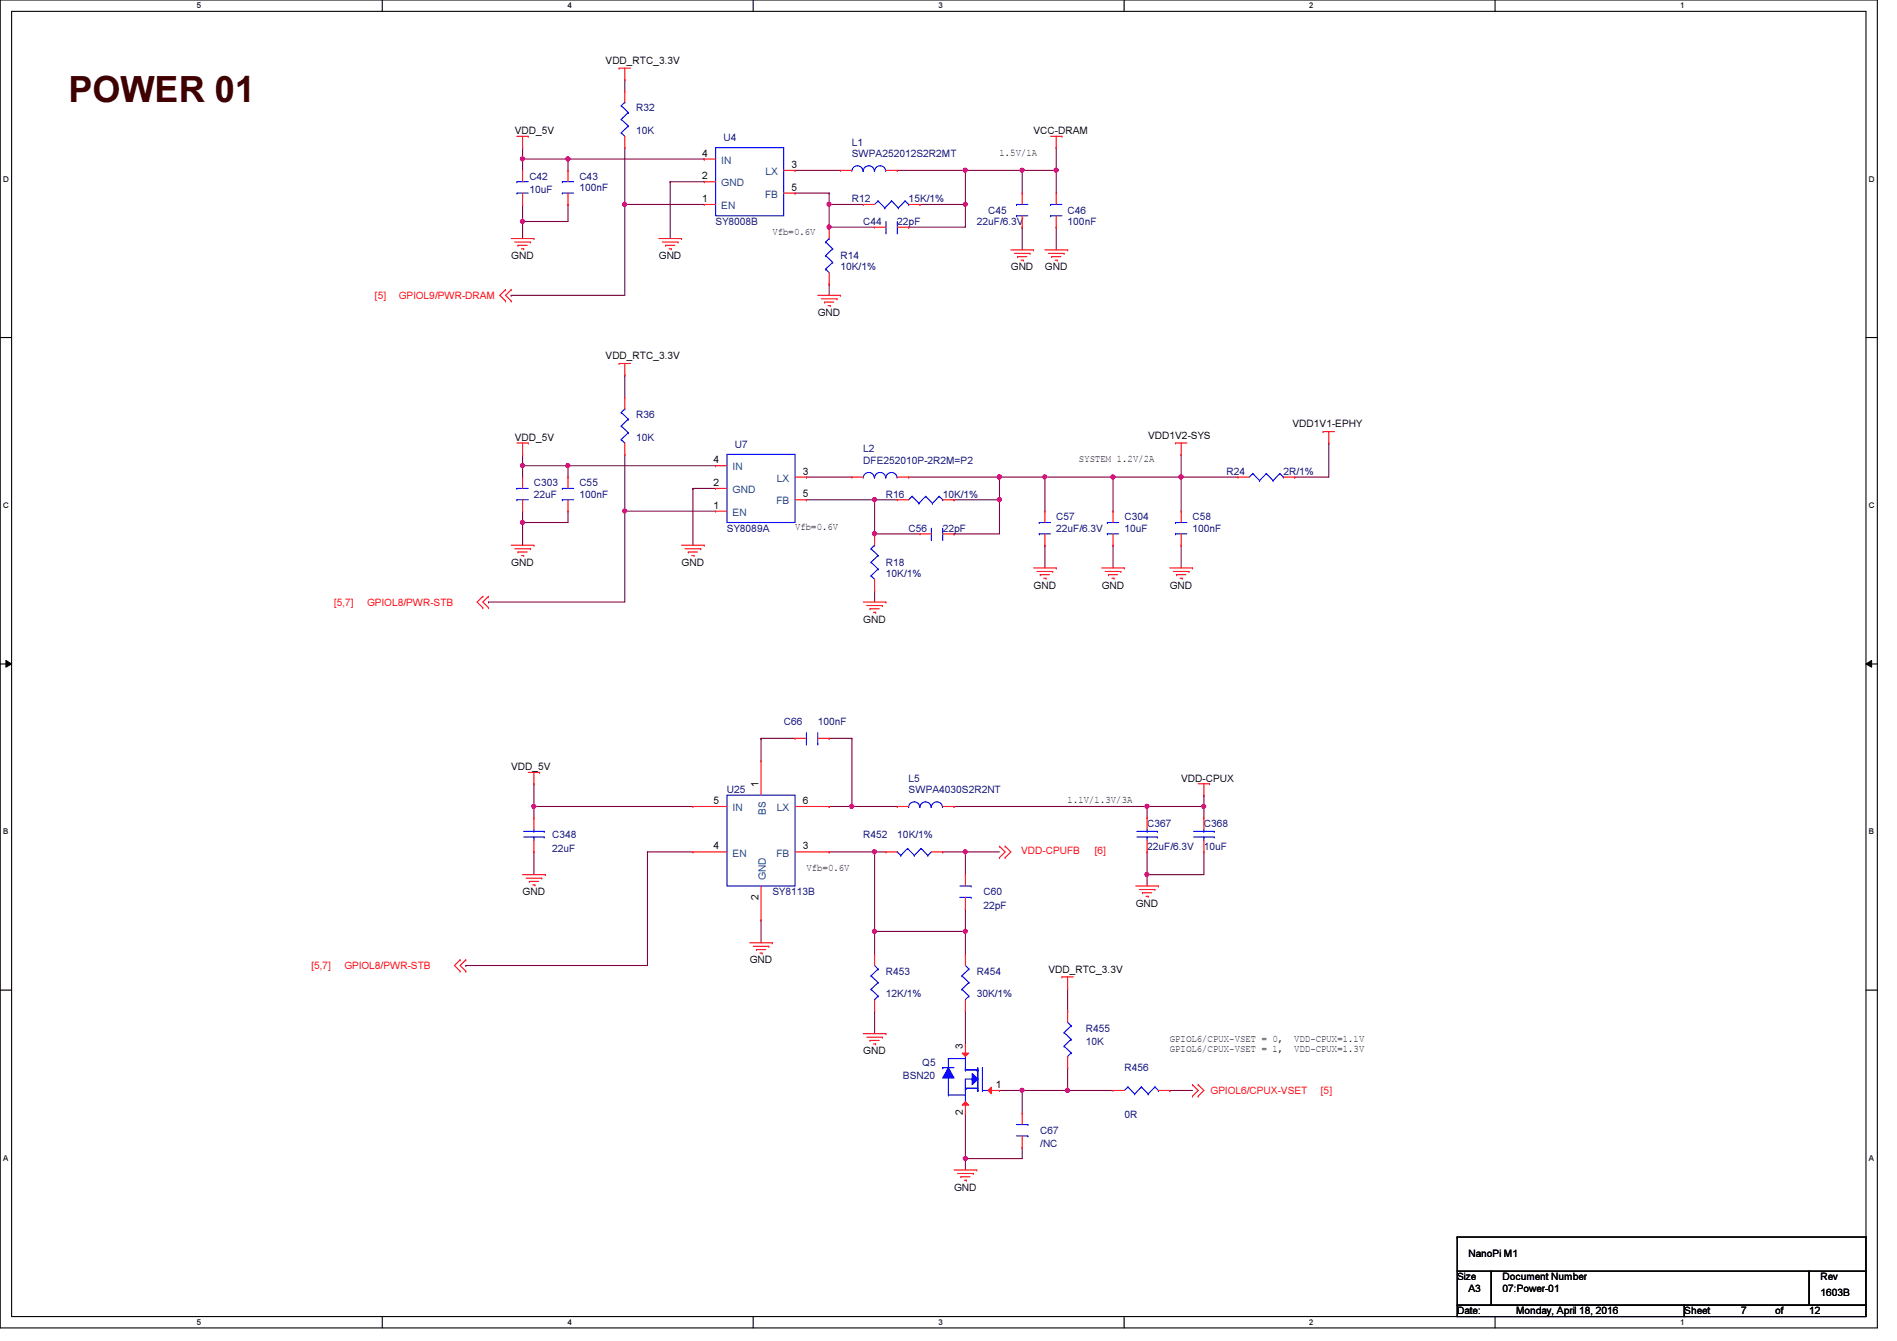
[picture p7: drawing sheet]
<svg xmlns="http://www.w3.org/2000/svg" width="297mm" height="210mm" viewBox="0 0 297 210" stroke-linecap="round" stroke-linejoin="round" font-family="sans-serif">
<path d="M0 0h294v207.9h-294zM1.8 1.8h290.4v204.3h-290.4z" fill="none" stroke="#000" stroke-width=".17"/>
<g fill="#fff">
<path d="M30.8 .2h.7v1.4h-.7z"/>
<path d="M30.8 206.2h.7v1.4h-.7z"/>
</g>
<path d="M59.9 0v1.8M59.9 206.1v1.8" fill="none" stroke="#000" stroke-width=".17"/>
<g fill="#fff">
<path d="M88.9 .2h.6v1.4h-.6z"/>
<path d="M88.9 206.2h.6v1.4h-.6z"/>
</g>
<path d="M117.9 0v1.8M117.9 206.1v1.8" fill="none" stroke="#000" stroke-width=".17"/>
<g fill="#fff">
<path d="M146.9 .2h.7v1.4h-.7z"/>
<path d="M146.9 206.2h.7v1.4h-.7z"/>
</g>
<path d="M176 0v1.8M176 206.1v1.8" fill="none" stroke="#000" stroke-width=".17"/>
<g fill="#fff">
<path d="M205 .2h.7v1.4h-.7z"/>
<path d="M205 206.2h.7v1.4h-.7z"/>
</g>
<path d="M234.1 0v1.8M234.1 206.1v1.8" fill="none" stroke="#000" stroke-width=".17"/>
<g fill="#fff">
<path d="M263.1 .2h.7v1.4h-.7z"/>
<path d="M263.1 206.2h.7v1.4h-.7z"/>
<path d="M.5 27.3h.9v1.4h-.9z"/>
<path d="M292.6 27.3h.9v1.4h-.9z"/>
<path d="M.5 78.4h.9v1.4h-.9z"/>
<path d="M292.6 78.4h.9v1.4h-.9z"/>
</g>
<path d="M0 52.8h1.8M292.2 52.8h1.8" fill="none" stroke="#000" stroke-width=".17"/>
<g fill="#fff">
<path d="M.5 129.5h.8v1.4h-.8z"/>
<path d="M292.6 129.5h.9v1.4h-.9z"/>
</g>
<path d="M0 103.9h1.8M292.2 103.9h1.8" fill="none" stroke="#000" stroke-width=".17"/>
<path d="M.9 103.4l.9 .5-.9 .5zM292.2 103.9l.9-.5v1z" fill="#000"/>
<path d="M.9 103.4l.9 .5-.9 .5zM292.2 103.9l.9-.5v1z" fill="none" stroke="#000" stroke-width=".16"/>
<g fill="#fff">
<path d="M.5 180.5h.8v1.4h-.8z"/>
<path d="M292.6 180.5h.9v1.4h-.9z"/>
</g>
<path d="M0 155h1.8M292.2 155h1.8" fill="none" stroke="#000" stroke-width=".17"/>
<path d="M81.8 34.7h.1M81.8 24.9h.1M81.8 32h.1M81.8 24.9v1.8M81.8 32v5.3M88.9 32h.1M88.9 32v2.7h-7.1" fill="none" stroke="#800040" stroke-width=".17"/>
<circle cx="81.8" cy="34.6" r=".32" fill="#f0f"/>
<circle cx="81.8" cy="34.6" r=".32" fill="none" stroke="#f0f" stroke-width=".17"/>
<path d="M81.8 24.9h7.1M88.9 24.9h.1" fill="none" stroke="#800040" stroke-width=".17"/>
<circle cx="81.8" cy="24.9" r=".32" fill="#f0f"/>
<circle cx="81.8" cy="24.9" r=".32" fill="none" stroke="#f0f" stroke-width=".17"/>
<circle cx="88.9" cy="24.9" r=".32" fill="#f0f"/>
<circle cx="88.9" cy="24.9" r=".32" fill="none" stroke="#f0f" stroke-width=".17"/>
<path d="M97.8 32h.1M97.8 32h12.5M124.5 26.7h.1M124.5 26.7h7.1M165.4 26.7h.1M165.4 26.7v3.5" fill="none" stroke="#800040" stroke-width=".17"/>
<circle cx="165.4" cy="26.6" r=".32" fill="#f0f"/>
<circle cx="165.4" cy="26.6" r=".32" fill="none" stroke="#f0f" stroke-width=".17"/>
<path d="M160.1 26.7h.1M160.1 26.7v3.5" fill="none" stroke="#800040" stroke-width=".17"/>
<circle cx="160" cy="26.6" r=".32" fill="#f0f"/>
<circle cx="160" cy="26.6" r=".32" fill="none" stroke="#f0f" stroke-width=".17"/>
<path d="M129.8 32h.1M129.8 32h5.4M140.5 26.7h.1M140.5 26.7h10.7M160.1 35.6h.1M160.1 35.6v3.5M165.4 35.6h.1M165.4 35.6v3.5" fill="none" stroke="#800040" stroke-width=".17"/>
<circle cx="129.8" cy="32" r=".32" fill="#f0f"/>
<circle cx="129.8" cy="32" r=".32" fill="none" stroke="#f0f" stroke-width=".17"/>
<path d="M129.8 32h.1M129.8 35.6h.1M129.8 32v3.6M129.8 35.6h7.1M129.8 44.4h.1M129.8 44.4v1.8" fill="none" stroke="#800040" stroke-width=".17"/>
<circle cx="129.8" cy="35.5" r=".32" fill="#f0f"/>
<circle cx="129.8" cy="35.5" r=".32" fill="none" stroke="#f0f" stroke-width=".17"/>
<path d="M142.3 35.6h.1M151.2 32h.1M151.2 32v3.6h-8.9" fill="none" stroke="#800040" stroke-width=".17"/>
<circle cx="151.1" cy="32" r=".32" fill="#f0f"/>
<circle cx="151.1" cy="32" r=".32" fill="none" stroke="#f0f" stroke-width=".17"/>
<path d="M88.9 24.9h.1M88.9 24.9v1.8M81.8 81.8h.1M81.8 81.8v3.5" fill="none" stroke="#800040" stroke-width=".17"/>
<circle cx="81.8" cy="81.8" r=".32" fill="#f0f"/>
<circle cx="81.8" cy="81.8" r=".32" fill="none" stroke="#f0f" stroke-width=".17"/>
<g fill="none" stroke="#800040" stroke-width=".17">
<path d="M81.8 71.1h.1M81.8 72.9h.1M81.8 71.1v1.8M81.8 72.9h7.1M126.3 74.7h.1M126.3 74.7h7.1M156.5 74.7h.1M156.5 74.7h7.1M163.6 74.7h.1M163.6 74.7v5.3M76.5 94.2h.1M76.5 94.2h21.3"/>
<path d="M81.8 81.8h.1M88.9 80h.1M88.9 80v1.8h-7.1M163.6 85.3h.1M163.6 85.3v3.6"/>
</g>
<circle cx="156.5" cy="74.6" r=".32" fill="#f0f"/>
<circle cx="156.5" cy="74.6" r=".32" fill="none" stroke="#f0f" stroke-width=".17"/>
<path d="M163.6 74.7h.1M163.6 74.7h10.7" fill="none" stroke="#800040" stroke-width=".17"/>
<circle cx="174.3" cy="74.6" r=".32" fill="#f0f"/>
<circle cx="174.3" cy="74.6" r=".32" fill="none" stroke="#f0f" stroke-width=".17"/>
<circle cx="163.6" cy="74.6" r=".32" fill="#f0f"/>
<circle cx="163.6" cy="74.6" r=".32" fill="none" stroke="#f0f" stroke-width=".17"/>
<path d="M126.3 78.2h.1M126.3 78.2h14.2M136.9 78.2h.1M136.9 78.2v5.4" fill="none" stroke="#800040" stroke-width=".17"/>
<circle cx="136.9" cy="78.2" r=".32" fill="#f0f"/>
<circle cx="136.9" cy="78.2" r=".32" fill="none" stroke="#f0f" stroke-width=".17"/>
<path d="M149.4 78.2h.1M149.4 78.2h7.1" fill="none" stroke="#800040" stroke-width=".17"/>
<circle cx="156.5" cy="78.2" r=".32" fill="#f0f"/>
<circle cx="156.5" cy="78.2" r=".32" fill="none" stroke="#f0f" stroke-width=".17"/>
<path d="M136.9 83.6h.1M136.9 83.6h7.2" fill="none" stroke="#800040" stroke-width=".17"/>
<circle cx="136.9" cy="83.5" r=".32" fill="#f0f"/>
<circle cx="136.9" cy="83.5" r=".32" fill="none" stroke="#f0f" stroke-width=".17"/>
<path d="M88.9 72.9h.1M88.9 72.9h23.2M88.9 72.9v1.8M156.5 78.2h.1M156.5 78.2v5.4h-7.1M149.4 83.6h.1" fill="none" stroke="#800040" stroke-width=".17"/>
<circle cx="88.9" cy="72.9" r=".32" fill="#f0f"/>
<circle cx="88.9" cy="72.9" r=".32" fill="none" stroke="#f0f" stroke-width=".17"/>
<path d="M81.8 72.9h.1M81.8 72.9v1.8M185 74.7h.1M185 74.7h8.8M202.7 74.7h.1M202.7 74.7h5.4" fill="none" stroke="#800040" stroke-width=".17"/>
<circle cx="81.8" cy="72.9" r=".32" fill="#f0f"/>
<circle cx="81.8" cy="72.9" r=".32" fill="none" stroke="#f0f" stroke-width=".17"/>
<g fill="none" stroke="#800040" stroke-width=".17">
<path d="M81.8 23.1h.1M81.8 23.1v1.8M124.5 30.2h.1M124.5 30.2h5.3M144.1 32h.1M151.2 26.7h.1M151.2 26.7v5.3h-7.1M160.1 26.7h.1M165.4 23.1h.1M165.4 23.1v3.6h-14.2M174.3 74.7h.1M174.3 74.7v5.3"/>
<path d="M185 74.7h.1M185 74.7v5.3M174.3 85.3h.1M174.3 85.3v3.6M185 85.3h.1M185 85.3v3.6"/>
</g>
<circle cx="151.1" cy="26.6" r=".32" fill="#f0f"/>
<circle cx="151.1" cy="26.6" r=".32" fill="none" stroke="#f0f" stroke-width=".17"/>
<path d="M97.8 12.4h.1M97.8 12.4v1.8M97.8 32h.1M97.8 23.1h.1M97.8 23.1v23.1M104.9 28.4h.1M104.9 28.4h5.4M104.9 28.4v8.9M129.8 30.2h.1M129.8 30.2v1.8" fill="none" stroke="#800040" stroke-width=".17"/>
<circle cx="97.8" cy="32" r=".32" fill="#f0f"/>
<circle cx="97.8" cy="32" r=".32" fill="none" stroke="#f0f" stroke-width=".17"/>
<path d="M80 46.2h.1M80 46.2h17.8M156.5 74.7h.1M156.5 74.7v3.5" fill="none" stroke="#800040" stroke-width=".17"/>
<circle cx="156.5" cy="74.6" r=".32" fill="#f0f"/>
<circle cx="156.5" cy="74.6" r=".32" fill="none" stroke="#f0f" stroke-width=".17"/>
<path d="M97.8 58.7h.1M97.8 58.7v3.5M97.8 80h.1M97.8 80v14.2" fill="none" stroke="#800040" stroke-width=".17"/>
<circle cx="97.8" cy="80" r=".32" fill="#f0f"/>
<circle cx="97.8" cy="80" r=".32" fill="none" stroke="#f0f" stroke-width=".17"/>
<path d="M97.8 71.1h.1M97.8 71.1v8.9M174.3 74.7h.1M174.3 74.7h10.7M97.8 80h.1M97.8 80h14.3" fill="none" stroke="#800040" stroke-width=".17"/>
<circle cx="184.9" cy="74.6" r=".32" fill="#f0f"/>
<circle cx="184.9" cy="74.6" r=".32" fill="none" stroke="#f0f" stroke-width=".17"/>
<path d="M185 71.1h.1M185 71.1v3.6M136.9 92.5h.1M136.9 92.5v1.7" fill="none" stroke="#800040" stroke-width=".17"/>
<circle cx="184.9" cy="74.6" r=".32" fill="#f0f"/>
<circle cx="184.9" cy="74.6" r=".32" fill="none" stroke="#f0f" stroke-width=".17"/>
<path d="M208.1 69.3h.1M208.1 69.3v5.4M188.5 126.2h.1M188.5 126.2v1.8" fill="none" stroke="#800040" stroke-width=".17"/>
<circle cx="188.5" cy="126.2" r=".32" fill="#f0f"/>
<circle cx="188.5" cy="126.2" r=".32" fill="none" stroke="#f0f" stroke-width=".17"/>
<path d="M179.6 126.2h.1M179.6 136.9h.1M179.6 126.2h8.9M179.6 136.9h8.9" fill="none" stroke="#800040" stroke-width=".17"/>
<circle cx="179.6" cy="136.9" r=".32" fill="#f0f"/>
<circle cx="179.6" cy="136.9" r=".32" fill="none" stroke="#f0f" stroke-width=".17"/>
<g fill="none" stroke="#800040" stroke-width=".17">
<path d="M83.6 126.2h.1M83.6 122.7h.1M83.6 122.7v5.3M149.4 126.2h.1M149.4 126.2h30.2M179.6 133.3h.1M179.6 136.9h.1M179.6 126.2h.1M179.6 126.2v1.8M179.6 133.3v5.4M188.5 133.3h.1M188.5 133.3v3.6"/>
<path d="M136.9 158.2h.1M136.9 158.2v3.6"/>
</g>
<circle cx="179.6" cy="126.2" r=".32" fill="#f0f"/>
<circle cx="179.6" cy="126.2" r=".32" fill="none" stroke="#f0f" stroke-width=".17"/>
<path d="M83.6 133.3h.1M83.6 133.3v3.6M133.4 126.2h.1M133.4 126.2h7.1M136.9 145.8h.1M136.9 145.8v3.6" fill="none" stroke="#800040" stroke-width=".17"/>
<circle cx="136.9" cy="145.8" r=".32" fill="#f0f"/>
<circle cx="136.9" cy="145.8" r=".32" fill="none" stroke="#f0f" stroke-width=".17"/>
<path d="M129.8 133.3h.1M129.8 133.3h8.9M136.9 133.3h.1" fill="none" stroke="#800040" stroke-width=".17"/>
<circle cx="136.9" cy="133.3" r=".32" fill="#f0f"/>
<circle cx="136.9" cy="133.3" r=".32" fill="none" stroke="#f0f" stroke-width=".17"/>
<path d="M83.6 126.2h.1M83.6 126.2h24.9M119.2 144h.1M119.2 144v3.6" fill="none" stroke="#800040" stroke-width=".17"/>
<circle cx="83.6" cy="126.2" r=".32" fill="#f0f"/>
<circle cx="83.6" cy="126.2" r=".32" fill="none" stroke="#f0f" stroke-width=".17"/>
<path d="M88.9 24.9h21.4M110.3 24.9h.1M101.4 133.3h.1M101.4 133.3h7.1M101.4 133.3v17.8h-28.5M151.2 133.3h.1M151.2 133.3h5.3M188.5 124.5h.1M188.5 124.5v1.7M72.9 151.1h.1" fill="none" stroke="#800040" stroke-width=".17"/>
<circle cx="151.1" cy="133.3" r=".32" fill="#f0f"/>
<circle cx="151.1" cy="133.3" r=".32" fill="none" stroke="#f0f" stroke-width=".17"/>
<path d="M136.9 145.8h.1M136.9 145.8h14.3" fill="none" stroke="#800040" stroke-width=".17"/>
<circle cx="151.1" cy="145.8" r=".32" fill="#f0f"/>
<circle cx="151.1" cy="145.8" r=".32" fill="none" stroke="#f0f" stroke-width=".17"/>
<g fill="none" stroke="#800040" stroke-width=".17">
<path d="M108.5 76.5h.1M108.5 76.5h3.6M108.5 76.5v8.8M142.3 74.7h.1M142.3 74.7h14.2M81.8 80h.1M81.8 80v1.8M119.2 115.6h.1M119.2 115.6h5.3M119.2 115.6v3.5M129.8 115.6h.1M129.8 115.6h3.6"/>
<path d="M133.4 115.6h.1M133.4 115.6v10.6M136.9 133.3h.1M136.9 133.3v12.5"/>
</g>
<circle cx="133.4" cy="126.2" r=".32" fill="#f0f"/>
<circle cx="133.4" cy="126.2" r=".32" fill="none" stroke="#f0f" stroke-width=".17"/>
<g fill="none" stroke="#800040" stroke-width=".17">
<path d="M129.8 126.2h.1M129.8 126.2h3.6M147.6 133.3h.1M147.6 133.3h3.6M151.2 133.3h.1M151.2 133.3v3.6M151.2 142.2h.1M151.2 145.8h.1M151.2 158.2h.1M151.2 142.2v7.2M151.2 158.2v5.4M151.2 174.2v7.2"/>
<path d="M151.2 181.4h.1"/>
</g>
<circle cx="151.1" cy="181.3" r=".32" fill="#f0f"/>
<circle cx="151.1" cy="181.3" r=".32" fill="none" stroke="#f0f" stroke-width=".17"/>
<path d="M167.2 158.2h.1M167.2 154.7v3.5M156.5 170.7h3.6M160.1 170.7h.1" fill="none" stroke="#800040" stroke-width=".17"/>
<circle cx="160" cy="170.7" r=".32" fill="#f0f"/>
<circle cx="160" cy="170.7" r=".32" fill="none" stroke="#f0f" stroke-width=".17"/>
<path d="M167.2 167.1h.1M167.2 167.1v3.6" fill="none" stroke="#800040" stroke-width=".17"/>
<circle cx="167.1" cy="170.7" r=".32" fill="#f0f"/>
<circle cx="167.1" cy="170.7" r=".32" fill="none" stroke="#f0f" stroke-width=".17"/>
<path d="M160.1 170.7h.1M160.1 179.6h.1M160.1 170.7h14.2M160.1 170.7v3.5M160.1 179.6v1.8h-8.9M167.2 170.7h.1M183.2 170.7h.1M183.2 170.7h3.5M151.2 181.4h.1M151.2 181.4v1.7" fill="none" stroke="#800040" stroke-width=".17"/>
<g fill="none" stroke="#f00" stroke-width=".17">
<path d="M96.9 10.7h.1M96.9 10.7h1.8M97.8 12.4h.1M97.8 14.2h.1M97.8 10.7v1.7M97.8 14.2v1.8M80 37.3h3.6M80.6 37.9h2.5M80.9 21.3h1.8M81.1 38.4h.1M81.1 38.4h1.4M81.7 38.9h.3"/>
<path d="M81.8 23.1h.1M81.8 26.7h.1M81.8 32h.1M81.8 21.3v1.8M81.8 26.7v1.7M81.8 30.2v1.8M82 38.9h.1M82.7 21.3h.1M83.1 37.9h.1M83.6 37.3h.1M88.9 26.7h.1M88.9 32h.1"/>
<path d="M88.9 26.7v1.7M88.9 30.2v1.8M97.8 23.1h.1M97.8 21.3v1.8M103.2 37.3h3.5M103.7 37.9h2.5M104.2 38.4h.1M104.2 38.4h1.5M104.8 38.9h.3M105.1 38.9h.1M106.2 37.9h.1M106.7 37.3h.1"/>
<path d="M110.3 32h.1M110.3 28.4h.1M110.3 24.9h.1M110.3 32h1.8M110.3 28.4h1.8M110.3 24.9h1.8M122.7 26.7h1.8M122.7 30.2h1.8M124.5 26.7h.1M124.5 30.2h.1M129.8 35.6h.1M129.8 35.6v1.7"/>
<path d="M135.2 32h.1M135.2 32h1.7M142.3 32h1.8M144.1 32h.1M158.3 39.1h3.5M158.8 39.7h2.5M160.1 30.2h.1M160.1 35.6h.1M160.1 30.2v1.8M160.1 33.8v1.8M161.3 39.7h.1M161.8 39.1h.1"/>
<path d="M163.6 39.1h3.6M164.2 39.7h2.4M164.5 21.3h1.8M165.4 23.1h.1M165.4 21.3v1.8M166.3 21.3h.1M166.6 39.7h.1M167.2 39.1h.1M79.2 47.1h.1M79.2 45.3h.1M79.2 45.3l-.9 .9 .9 .9M80 47.1h.1"/>
<path d="M80 45.3h.1M80 45.3l-.8 .9 .8 .9M96.9 56.9h.1M96.9 56.9h1.8M97.8 58.7h.1M97.8 56.9v1.8M128.1 46.2h3.5M128.6 46.8h2.5M129.1 47.3h.1M129.1 47.3h1.5M129.7 47.8h.3M129.8 44.4h.1"/>
<path d="M129.8 42.7v1.7M130 47.8h.1M131.1 46.8h.1M131.6 46.2h.1M159.3 40.2h.1M159.3 40.2h1.5M159.9 40.7h.3M160.2 40.7h.1M164.7 40.2h.1M164.7 40.2h1.4M165.2 40.7h.4M165.6 40.7h.1"/>
<path d="M80.9 69.3h1.8M81.8 71.1h.1M81.8 74.7h.1M81.8 69.3v1.8M81.8 74.7v1.8M81.8 78.2v1.8M82.7 69.3h.1M88.9 74.7h.1M88.9 74.7v1.8M88.9 78.2v1.8M97.8 71.1h.1M97.8 62.2h.1"/>
<path d="M97.8 62.2v1.8M97.8 69.3v1.8M140.5 78.2h.1M140.5 78.2h1.8M147.6 78.2h1.8M149.4 78.2h.1M184.1 69.3h.1M184.1 69.3h1.7M185 71.1h.1M185 69.3v1.8M207.2 67.6h.1M207.2 67.6h1.8"/>
<path d="M208.1 69.3h.1M208.1 67.6v1.7M75.6 95.1h.1M75.6 93.3h.1M75.6 93.3l-.9 .9 .9 .9M76.5 95.1h.1M76.5 93.3h.1M76.5 93.3l-.9 .9 .9 .9M80 85.3h3.6M80.6 85.9h2.5M81.1 86.4h.1M81.1 86.4h1.4"/>
<path d="M81.7 87h.3M81.8 80h.1M82 87h.1M83.1 85.9h.1M83.6 85.3h.1M88.9 80h.1M106.7 85.3h3.6M107.3 85.9h2.4M107.8 86.4h.1M107.8 86.4h1.4M108.3 87h.4M108.7 87h.1"/>
<path d="M109.7 85.9h.1M110.3 85.3h.1M135.2 94.2h3.5M135.7 94.8h2.5M136.2 95.3h.1M136.2 95.3h1.5M136.8 95.8h.3M136.9 92.5h.1M136.9 83.6h.1M136.9 83.6v1.7M136.9 90.7v1.8M137.1 95.8h.1"/>
<path d="M138.2 94.8h.1M138.7 94.2h.1M144.1 83.6h.1M144.1 83.6h1.7M147.6 83.6h1.8M149.4 83.6h.1M161.8 88.9h3.6M162.4 89.5h2.4M162.9 90h.1M162.9 90h1.4M163.4 90.5h.4M163.8 90.5h.1"/>
<path d="M164.8 89.5h.1M165.4 88.9h.1M172.5 88.9h3.6M173.1 89.5h2.4M173.6 90h.1M173.6 90h1.4M174.1 90.5h.4M174.5 90.5h.1M175.5 89.5h.1M176.1 88.9h.1M183.2 88.9h3.5M183.7 89.5h2.5"/>
<path d="M184.2 90h.1M184.2 90h1.5M184.8 90.5h.3M185.1 90.5h.1M186.2 89.5h.1M186.7 88.9h.1M119.2 119.1h.1M119.2 119.1v5.4M124.5 115.6h.1M124.5 115.6h1.8M128.1 115.6h1.7M129.8 115.6h.1"/>
<path d="M81.8 136.9h3.6M82.4 137.5h2.4M82.7 120.9h1.8M82.9 138h.1M82.9 138h1.4M83.4 138.5h.4M83.6 122.7h.1M83.6 128h.1M83.6 133.3h.1M83.6 120.9v1.8M83.6 128v1.8M83.6 131.6v1.7"/>
<path d="M83.8 138.5h.1M84.5 120.9h.1M84.8 137.5h.1M85.4 136.9h.1M108.5 126.2h.1M108.5 133.3h.1M108.5 126.2h5.3M108.5 133.3h5.3M119.2 138.7v5.3M124.5 126.2h5.3M124.5 133.3h5.3M129.8 133.3h.1"/>
<path d="M129.8 126.2h.1M138.7 133.3h.1M138.7 133.3h1.8M140.5 126.2h.1M140.5 126.2h1.8M145.8 133.3h1.8M147.6 133.3h.1M147.6 126.2h1.8M149.4 126.2h.1M156.5 132.5h.1M156.5 134.2h.1M156.5 132.5l.9 .8-.9 .9"/>
<path d="M157.4 132.5h.1M157.4 134.2h.1M157.4 132.5l.9 .8-.9 .9M177.8 138.7h3.6M178.4 139.2h2.4M178.9 139.7h.1M178.9 139.7h1.4M180.8 139.2h.1M181.4 138.7h.1M187.6 122.7h1.8M188.5 124.5h.1M188.5 128h.1"/>
<path d="M188.5 133.3h.1M188.5 122.7v1.8M188.5 128v1.8M188.5 131.6v1.7M189.4 122.7h.1M72 152h.1M72 150.2h.1M72 150.2l-.8 .9 .8 .9M72.9 152h.1M72.9 150.2h.1M72.9 150.2l-.9 .9 .9 .9M117.4 147.6h3.5"/>
<path d="M117.9 148.1h2.5M118.4 148.6h.1M118.4 148.6h1.5M119 149.2h.3M119.2 144h.1M119.3 149.2h.1M120.4 148.1h.1M120.9 147.6h.1M136.9 149.4h.1M136.9 158.2h.1M136.9 149.4v1.7M136.9 156.5v1.7"/>
<path d="M166.3 152.9h.1M166.3 152.9h1.8M167.2 154.7h.1M167.2 152.9v1.8M179.4 140.3h.4M179.8 140.3h.1M135.2 161.8h3.5M135.7 162.3h2.5M136.2 162.9h.1M136.2 162.9h1.5M136.8 163.4h.3M137.1 163.4h.1"/>
<path d="M138.2 162.3h.1M138.7 161.8h.1M160.1 179.6h.1M160.1 174.2h.1M160.1 174.2v1.8M160.1 177.8v1.8M174.3 170.7h.1M174.3 170.7h1.8M181.4 170.7h1.8M183.2 170.7h.1M186.7 171.6h.1M186.7 169.8h.1"/>
<path d="M186.7 169.8l.9 .9-.9 .9M187.6 171.6h.1M187.6 169.8h.1M187.6 169.8l.9 .9-.9 .9M149.4 183.1h3.5M149.9 183.7h2.5M150.4 184.2h.1M150.4 184.2h1.5M151 184.7h.3M151.3 184.7h.1M152.4 183.7h.1M152.9 183.1h.1"/>
</g>
<path d="M228.2 199h5.3v5.3h-5.3zM228.2 193.6h.1M228.2 193.6v5.4M228.2 193.6h64M233.5 199h49.8v5.3h-49.8zM283.3 199h8.9v5.3h-8.9zM292.2 193.6h.1M292.2 199h.1M292.2 193.6v5.4M228.2 204.3h35.5v1.8h-35.5zM263.7 204.3h28.5v1.8h-28.5z" fill="none" stroke="#000" stroke-width=".17"/>
<g fill="none" stroke="#00f" stroke-width=".17">
<path d="M97.3 18.7h.1M97.3 16.6h.1M97.3 18.7l1.1 1M97.3 16.6l1.1 1M97.8 16h.1M97.8 16l-.5 .6M98.4 19.7h.1M98.4 17.6h.1M98.4 19.7l-1.1 1.1M98.4 17.6l-1.1 1.1M80.9 28.4h.1M80.9 30.2h.1"/>
<path d="M80.9 28.4h1.8M80.9 30.2h1.8M88 28.4h.1M88 30.2h.1M88 28.4h1.8M88 30.2h1.8M97.3 20.8h.1M97.3 20.8l.5 .5M112.1 23.1h10.6v10.7h-10.6zM129.3 37.9h.1M129.3 37.9l1.1 1M129.8 37.3h.1"/>
<path d="M129.8 37.3l-.5 .6M130.4 38.9h.1M130.4 38.9l-1.1 1.1M137.5 31.5h.1M137.5 31.5l-.6 .5M137.5 31.5l1.1 1.1M138.6 32.6h.1M139.6 31.5h.1M139.6 31.5l-1 1.1M139.6 31.5l1.1 1.1M140.7 32.6h.1M141.7 31.5h.1"/>
<path d="M141.7 31.5l-1 1.1M141.7 31.5l.6 .5M142.3 32h.1M159.2 32h.1M159.2 33.8h.1M159.2 32h1.7M159.2 33.8h1.7M129.3 42.1h.1M129.3 40h.1M129.3 42.1l.5 .6M129.3 40l1.1 1.1M130.4 41.1h.1"/>
<path d="M130.4 41.1l-1.1 1M80.9 76.5h.1M80.9 78.2h.1M80.9 76.5h1.8M80.9 78.2h1.8M88 76.5h.1M88 78.2h.1M88 76.5h1.8M88 78.2h1.8M97.3 68.8h.1M97.3 66.7h.1M97.3 64.6h.1"/>
<path d="M97.3 68.8l.5 .5M97.3 66.7l1.1 1M97.3 64.6l1.1 1M97.8 64h.1M97.8 64l-.5 .6M98.4 67.7h.1M98.4 65.6h.1M98.4 67.7l-1.1 1.1M98.4 65.6l-1.1 1.1M142.8 77.7h.1M142.8 77.7l-.5 .5M142.8 77.7l1.1 1.1"/>
<path d="M143.9 78.8h.1M144.9 77.7h.1M144.9 77.7l-1 1.1M144.9 77.7l1.1 1.1M146 78.8h.1M147.1 77.7h.1M147.1 77.7l-1.1 1.1M147.1 77.7l.5 .5M147.6 78.2h.1M136.4 90.1h.1M136.4 88h.1M136.4 85.9h.1"/>
<path d="M136.4 90.1l.5 .6M136.4 88l1.1 1.1M136.4 85.9l1.1 1.1M136.9 85.3h.1M136.9 85.3l-.5 .6M137.5 89.1h.1M137.5 87h.1M137.5 89.1l-1.1 1M137.5 87l-1.1 1M145.8 84.5h.1M145.8 82.7v1.8M147.6 84.5h.1"/>
<path d="M147.6 82.7v1.8M126.3 116.5h.1M126.3 114.7v1.8M128.1 116.5h.1M128.1 114.7v1.8M82 131h3.2M82 130.1h3.2M83.6 130.1h.1M83.6 131h.1M83.6 129.8v.3M83.6 131v.6M85.2 131h.1"/>
<path d="M85.2 130.1h.1M113.8 124.5h10.7v14.2h-10.7zM140.5 133.3h.1M140.5 133.3l.6 .6M141.1 133.9h.1M142.1 132.8h.1M142.1 132.8l1.1 1.1M142.1 132.8l-1 1.1M142.3 126.4a.87 .87 0 0 1 .8-.9 .87 .87 0 0 1 .9 .9M143.2 133.9h.1M144.1 126.4a.87 .87 0 0 1 .8-.9 .87 .87 0 0 1 .9 .9M144.2 132.8h.1"/>
<path d="M144.2 132.8l1.1 1.1M144.2 132.8l-1 1.1M145.3 133.9h.1M145.8 126.4a.87 .87 0 0 1 .9-.9 .87 .87 0 0 1 .9 .9M145.8 133.3l-.5 .6M186.9 131h3.2M186.9 130.1h3.2M188.5 130.1h.1M188.5 131h.1M188.5 129.8v.3M188.5 131v.6M190.1 131h.1"/>
<path d="M190.1 130.1h.1M136.4 152.7h.1M136.4 154.9h.1M136.4 152.7l1.1 1.1M136.4 154.9l1.1 1M136.9 156.5h.1M136.9 151.1l.6 .6M137.5 151.7h.1M137.5 153.8h.1M137.5 155.9h.1M137.5 151.7l-1.1 1M137.5 153.8l-1.1 1.1"/>
<path d="M137.5 155.9l-.6 .6M159.2 177.8h1.7M159.2 176h1.7M160.9 177.8h.1M160.9 176h.1M176.6 170.1h.1M176.6 170.1l-.5 .6M176.6 170.1l1.1 1.1M177.7 171.2h.1M178.7 170.1h.1M178.7 170.1l-1 1.1M178.7 170.1l1.1 1.1"/>
<path d="M179.8 171.2h.1M180.8 170.1h.1M180.8 170.1l-1 1.1M180.8 170.1l.6 .6M181.4 170.7h.1"/>
</g>
<path d="M152.2 168l.9 .9-.9 .9z" fill="#00f"/>
<g fill="none" stroke="#00f" stroke-width=".17">
<path d="M147.6 167.1h.1M147.6 167.1h1.8M151.2 167.5h.1M151.2 170.7h.1M151.2 170.3h.1M151.2 172.5h.1M151.2 165.4v2.1M151.2 167.5h1.9M151.2 170.3h1.9M151.3 170.3h.1M152.2 168l.9 .9-.9 .9zM152.2 168.9h.1"/>
<path d="M152.2 168.9h-1v3.6M152.9 167.5h.1M153.1 170.7h.1M153.1 167.5h.1M153.1 167.1v3.6M153.8 170.7h.1M153.8 167.1h.1M153.8 170.7h.9M153.8 167.1v3.6"/>
</g>
<path d="M148.5 167.1l.9 1.6h-1.8z" fill-rule="evenodd" fill="#00f"/>
<path d="M148.5 167.1l.9 1.6h-1.8zM148.5 165.7h.1M148.5 171.4h.1M148.5 165.7v1.4M148.5 168.7v2.7M148.5 165.7h2.7M148.5 171.4h2.7M151.2 165.7h.1M151.2 171.4h.1" fill="none" stroke="#00f" stroke-width=".17"/>
<path d="M154.7 170.7l.5-.5v1z" fill="#f00"/>
<path d="M154.7 170.7l.5-.5v1zM154.7 170.7h1.8M156.5 170.7h.1" fill="none" stroke="#f00" stroke-width=".17"/>
<path d="M150.7 164.8h1l-.5 .6z" fill="#f00"/>
<path d="M150.7 164.8h1l-.5 .6zM151.2 163.6h.1M151.2 163.6v1.8" fill="none" stroke="#f00" stroke-width=".17"/>
<path d="M150.7 173l.5-.5 .5 .5z" fill="#f00"/>
<g fill="none" stroke="#f00" stroke-width=".17">
<path d="M131.6 26.7h.1M131.6 26.7h1.8M136.9 35.6h.1M136.9 35.6h1.8M138.7 26.7h1.8M140.5 26.7h.1M140.5 35.6h1.8M142.3 35.6h.1M165.4 30.2h.1M165.4 35.6h.1M165.4 30.2v1.8M165.4 33.8v1.8"/>
<path d="M112.1 76.5h.1M112.1 72.9h.1M112.1 76.5h1.7M112.1 72.9h1.7M124.5 74.7h1.8M124.5 78.2h1.8M126.3 74.7h.1M126.3 78.2h.1M133.4 74.7h.1M133.4 74.7h1.8M140.5 74.7h1.8M142.3 74.7h.1"/>
<path d="M193.8 74.7h.1M193.8 74.7h1.8M201 74.7h1.7M202.7 74.7h.1M112.1 80h.1M112.1 80h1.7M163.6 80h.1M163.6 85.3h.1M163.6 80v1.8M163.6 83.6v1.7M174.3 80h.1M174.3 85.3h.1"/>
<path d="M174.3 80v1.8M174.3 83.6v1.7M185 80h.1M185 85.3h.1M185 80v1.8M185 83.6v1.7M151.2 136.9h.1M151.2 136.9v1.8M179.6 128h.1M179.6 133.3h.1M179.6 128v1.8M179.6 131.6v1.7"/>
<path d="M151.2 149.4h.1M151.2 158.2h.1M151.2 142.2h.1M151.2 140.5v1.7M151.2 149.4v1.7M151.2 156.5v1.7M167.2 158.2h.1M167.2 158.2v1.8M150.7 173l.5-.5 .5 .5zM151.2 174.2h.1M151.2 172.5v1.7M167.2 167.1h.1"/>
<path d="M167.2 165.4v1.7"/>
</g>
<g fill="none" stroke="#00f" stroke-width=".17">
<path d="M133.4 26.8a.87 .87 0 0 1 .9-.8 .87 .87 0 0 1 .8 .8M135.2 26.8a.87 .87 0 0 1 .8-.8 .87 .87 0 0 1 .9 .8M136.9 26.8a.87 .87 0 0 1 .9-.8 .87 .87 0 0 1 .9 .8M138.7 36.4h.1M138.7 34.7v1.7M140.5 36.4h.1M140.5 34.7v1.7M164.5 32h.1M164.5 33.8h.1M164.5 32h1.8M164.5 33.8h1.8M113.8 71.1h10.7v10.7h-10.7z"/>
<path d="M135.2 74.8a.87 .87 0 0 1 .8-.8 .87 .87 0 0 1 .9 .8M136.9 74.8a.87 .87 0 0 1 .9-.8 .87 .87 0 0 1 .9 .8M138.7 74.8a.87 .87 0 0 1 .9-.8 .87 .87 0 0 1 .9 .8M196.2 74.1h.1M196.2 74.1l-.6 .6M196.2 74.1l1 1.1M197.2 75.2h.1M198.3 74.1h.1M198.3 74.1l-1.1 1.1M198.3 74.1l1 1.1M199.3 75.2h.1M200.4 74.1h.1"/>
<path d="M200.4 74.1l-1.1 1.1M200.4 74.1l.6 .6M201 74.7h.1M162.7 81.8h.1M162.7 83.6h.1M162.7 81.8h1.8M162.7 83.6h1.8M173.4 81.8h.1M173.4 83.6h.1M173.4 81.8h1.8M173.4 83.6h1.8M184.1 81.8h.1"/>
<path d="M184.1 83.6h.1M184.1 81.8h1.7M184.1 83.6h1.7M150.3 138.7h1.8M152.1 138.7h.1M178 131h3.2M178 130.1h3.2M179.6 130.1h.1M179.6 131h.1M179.6 129.8v.3M179.6 131v.6M181.2 131h.1"/>
<path d="M181.2 130.1h.1M150.3 140.5h1.8M150.6 152.7h.1M150.6 154.9h.1M150.6 152.7l1.1 1.1M150.6 154.9l1.1 1M151.2 156.5h.1M151.2 151.1l.5 .6M151.7 151.7h.1M151.7 153.8h.1M151.7 155.9h.1M151.7 151.7l-1.1 1"/>
<path d="M151.7 153.8l-1.1 1.1M151.7 155.9l-.5 .6M152.1 140.5h.1M166.6 161.6h.1M166.6 163.7h.1M166.6 161.6l1.1 1.1M166.6 163.7l1.1 1.1M167.2 165.4h.1M167.2 160l.5 .6M167.7 160.6h.1M167.7 162.7h.1M167.7 164.8h.1"/>
<path d="M167.7 160.6l-1.1 1M167.7 162.7l-1.1 1M167.7 164.8l-.5 .6"/>
</g>
<circle cx="81.8" cy="34.6" r=".32" fill="#f0f"/>
<circle cx="81.8" cy="34.6" r=".32" fill="none" stroke="#f0f" stroke-width=".17"/>
<circle cx="81.8" cy="24.9" r=".32" fill="#f0f"/>
<circle cx="81.8" cy="24.9" r=".32" fill="none" stroke="#f0f" stroke-width=".17"/>
<circle cx="88.9" cy="24.9" r=".32" fill="#f0f"/>
<circle cx="88.9" cy="24.9" r=".32" fill="none" stroke="#f0f" stroke-width=".17"/>
<circle cx="165.4" cy="26.6" r=".32" fill="#f0f"/>
<circle cx="165.4" cy="26.6" r=".32" fill="none" stroke="#f0f" stroke-width=".17"/>
<circle cx="160" cy="26.6" r=".32" fill="#f0f"/>
<circle cx="160" cy="26.6" r=".32" fill="none" stroke="#f0f" stroke-width=".17"/>
<circle cx="129.8" cy="32" r=".32" fill="#f0f"/>
<circle cx="129.8" cy="32" r=".32" fill="none" stroke="#f0f" stroke-width=".17"/>
<circle cx="129.8" cy="35.5" r=".32" fill="#f0f"/>
<circle cx="129.8" cy="35.5" r=".32" fill="none" stroke="#f0f" stroke-width=".17"/>
<circle cx="151.1" cy="32" r=".32" fill="#f0f"/>
<circle cx="151.1" cy="32" r=".32" fill="none" stroke="#f0f" stroke-width=".17"/>
<circle cx="81.8" cy="81.8" r=".32" fill="#f0f"/>
<circle cx="81.8" cy="81.8" r=".32" fill="none" stroke="#f0f" stroke-width=".17"/>
<circle cx="156.5" cy="74.6" r=".32" fill="#f0f"/>
<circle cx="156.5" cy="74.6" r=".32" fill="none" stroke="#f0f" stroke-width=".17"/>
<circle cx="174.3" cy="74.6" r=".32" fill="#f0f"/>
<circle cx="174.3" cy="74.6" r=".32" fill="none" stroke="#f0f" stroke-width=".17"/>
<circle cx="163.6" cy="74.6" r=".32" fill="#f0f"/>
<circle cx="163.6" cy="74.6" r=".32" fill="none" stroke="#f0f" stroke-width=".17"/>
<circle cx="136.9" cy="78.2" r=".32" fill="#f0f"/>
<circle cx="136.9" cy="78.2" r=".32" fill="none" stroke="#f0f" stroke-width=".17"/>
<circle cx="156.5" cy="78.2" r=".32" fill="#f0f"/>
<circle cx="156.5" cy="78.2" r=".32" fill="none" stroke="#f0f" stroke-width=".17"/>
<circle cx="136.9" cy="83.5" r=".32" fill="#f0f"/>
<circle cx="136.9" cy="83.5" r=".32" fill="none" stroke="#f0f" stroke-width=".17"/>
<circle cx="88.9" cy="72.9" r=".32" fill="#f0f"/>
<circle cx="88.9" cy="72.9" r=".32" fill="none" stroke="#f0f" stroke-width=".17"/>
<circle cx="81.8" cy="72.9" r=".32" fill="#f0f"/>
<circle cx="81.8" cy="72.9" r=".32" fill="none" stroke="#f0f" stroke-width=".17"/>
<circle cx="151.1" cy="26.6" r=".32" fill="#f0f"/>
<circle cx="151.1" cy="26.6" r=".32" fill="none" stroke="#f0f" stroke-width=".17"/>
<circle cx="97.8" cy="32" r=".32" fill="#f0f"/>
<circle cx="97.8" cy="32" r=".32" fill="none" stroke="#f0f" stroke-width=".17"/>
<circle cx="156.5" cy="74.6" r=".32" fill="#f0f"/>
<circle cx="156.5" cy="74.6" r=".32" fill="none" stroke="#f0f" stroke-width=".17"/>
<circle cx="97.8" cy="80" r=".32" fill="#f0f"/>
<circle cx="97.8" cy="80" r=".32" fill="none" stroke="#f0f" stroke-width=".17"/>
<circle cx="184.9" cy="74.6" r=".32" fill="#f0f"/>
<circle cx="184.9" cy="74.6" r=".32" fill="none" stroke="#f0f" stroke-width=".17"/>
<circle cx="184.9" cy="74.6" r=".32" fill="#f0f"/>
<circle cx="184.9" cy="74.6" r=".32" fill="none" stroke="#f0f" stroke-width=".17"/>
<circle cx="188.5" cy="126.2" r=".32" fill="#f0f"/>
<circle cx="188.5" cy="126.2" r=".32" fill="none" stroke="#f0f" stroke-width=".17"/>
<circle cx="179.6" cy="136.9" r=".32" fill="#f0f"/>
<circle cx="179.6" cy="136.9" r=".32" fill="none" stroke="#f0f" stroke-width=".17"/>
<circle cx="179.6" cy="126.2" r=".32" fill="#f0f"/>
<circle cx="179.6" cy="126.2" r=".32" fill="none" stroke="#f0f" stroke-width=".17"/>
<circle cx="136.9" cy="145.8" r=".32" fill="#f0f"/>
<circle cx="136.9" cy="145.8" r=".32" fill="none" stroke="#f0f" stroke-width=".17"/>
<circle cx="136.9" cy="133.3" r=".32" fill="#f0f"/>
<circle cx="136.9" cy="133.3" r=".32" fill="none" stroke="#f0f" stroke-width=".17"/>
<circle cx="83.6" cy="126.2" r=".32" fill="#f0f"/>
<circle cx="83.6" cy="126.2" r=".32" fill="none" stroke="#f0f" stroke-width=".17"/>
<circle cx="151.1" cy="133.3" r=".32" fill="#f0f"/>
<circle cx="151.1" cy="133.3" r=".32" fill="none" stroke="#f0f" stroke-width=".17"/>
<circle cx="151.1" cy="145.8" r=".32" fill="#f0f"/>
<circle cx="151.1" cy="145.8" r=".32" fill="none" stroke="#f0f" stroke-width=".17"/>
<circle cx="133.4" cy="126.2" r=".32" fill="#f0f"/>
<circle cx="133.4" cy="126.2" r=".32" fill="none" stroke="#f0f" stroke-width=".17"/>
<circle cx="151.1" cy="181.3" r=".32" fill="#f0f"/>
<circle cx="151.1" cy="181.3" r=".32" fill="none" stroke="#f0f" stroke-width=".17"/>
<circle cx="160" cy="170.7" r=".32" fill="#f0f"/>
<circle cx="160" cy="170.7" r=".32" fill="none" stroke="#f0f" stroke-width=".17"/>
<circle cx="167.1" cy="170.7" r=".32" fill="#f0f"/>
<circle cx="167.1" cy="170.7" r=".32" fill="none" stroke="#f0f" stroke-width=".17"/>
<text font-size="5.7" fill="#400000" x="10.7" y="16">POWER 01</text>
<g font-size="1.6">
<text x="94.8" y="10">VDD_RTC_3.3V</text>
<text x="80.6" y="21">VDD_5V</text>
<text x="161.8" y="21">VCC-DRAM</text>
<text x="109.9" y="28.1">2</text>
<text x="109.9" y="24.5">4</text>
<text x="123.9" y="26.3">3</text>
<text x="123.9" y="29.8">5</text>
<text x="156.5" y="24.3">1.5V/1A</text>
<text x="109.9" y="31.6">1</text>
<text x="80" y="40.6">GND</text>
<text x="103.2" y="40.6">GND</text>
<text x="120.9" y="36.8">Vfb=0.6V</text>
<text x="158.3" y="42.3">GND</text>
<text x="163.6" y="42.3">GND</text>
<text x="128.1" y="49.4">GND</text>
<text x="94.8" y="56.2">VDD_RTC_3.3V</text>
<text x="80.6" y="69">VDD_5V</text>
<text x="179.8" y="68.7">VDD1V2-SYS</text>
<text x="202.4" y="66.9">VDD1V1-EPHY</text>
<text x="111.7" y="76.1">2</text>
<text x="111.7" y="72.5">4</text>
<text x="125.7" y="74.3">3</text>
<text x="125.7" y="77.9">5</text>
<text x="168.9" y="72.3">SYSTEM 1.2V/2A</text>
<text x="111.7" y="79.6">1</text>
<text x="124.5" y="83">Vfb=0.6V</text>
<text x="80" y="88.6">GND</text>
<text x="106.7" y="88.6">GND</text>
<text x="161.8" y="92.1">GND</text>
<text x="172.5" y="92.1">GND</text>
<text x="183.2" y="92.1">GND</text>
<text x="135.2" y="97.5">GND</text>
<text x="80" y="120.6">VDD_5V</text>
<text x="111.7" y="125.9">5</text>
<text x="118.8" y="123.2" transform="rotate(-90 118.8 123.2)">1</text>
<text x="125.7" y="125.9">6</text>
<text x="167.2" y="125.7">1.1V/1.3V/3A</text>
<text x="185" y="122.3">VDD-CPUX</text>
<text x="111.7" y="133">4</text>
<text x="125.7" y="133">3</text>
<text x="126.3" y="136.4">Vfb=0.6V</text>
<text x="81.8" y="140.1">GND</text>
<text x="118.8" y="140.8" transform="rotate(-90 118.8 140.8)">2</text>
<text x="177.8" y="141.9">GND</text>
<text x="117.4" y="150.8">GND</text>
<text x="164.2" y="152.2">VDD_RTC_3.3V</text>
<text x="135.2" y="165">GND</text>
<text x="150.8" y="164.1" transform="rotate(-90 150.8 164.1)">3</text>
<text x="183.2" y="163">GPIOL6/CPUX-VSET = 0,</text>
<text x="183.2" y="164.6">GPIOL6/CPUX-VSET = 1,</text>
<text x="202.6" y="163">VDD-CPUX=1.1V</text>
<text x="202.6" y="164.6">VDD-CPUX=1.3V</text>
<text x="156" y="170.3">1</text>
<text x="150.8" y="174.6" transform="rotate(-90 150.8 174.6)">2</text>
<text x="149.4" y="186.4">GND</text>
<text x="230" y="196.7">NanoPi M1</text>
<text x="228.2" y="200.4">Size</text>
<text x="230" y="202.2">A3</text>
<text x="235.3" y="202.2">07:Power-01</text>
<text x="235.3" y="200.4">Document Number</text>
<text x="285.1" y="202.9">1603B</text>
<text x="285.1" y="200.4">Rev</text>
<text x="228.2" y="205.7">Date:</text>
<text x="237.4" y="205.7">Monday, April 18, 2016</text>
<text x="263.7" y="205.7">Sheet</text>
<text x="272.6" y="205.7">7</text>
<text x="278" y="205.7">of</text>
<text x="283.3" y="205.7">12</text>
</g>
<g font-size="1.6" fill="#000080">
<text x="99.6" y="17.4">R32</text>
<text x="99.6" y="21">10K</text>
<text x="113.3" y="22.1">U4</text>
<text x="133.4" y="22.8">L1</text>
<text x="82.9" y="28.1">C42</text>
<text x="90.7" y="28.1">C43</text>
<text x="90.7" y="29.9">100nF</text>
<text x="133.4" y="24.6">SWPA252012S2R2MT</text>
<text x="82.9" y="30.2">10uF</text>
<text x="112.1" y="35.2">SY8008B</text>
<text x="133.4" y="31.7">R12</text>
<text x="135.2" y="35.2">C44</text>
<text x="140.5" y="35.2">22pF</text>
<text x="142.3" y="31.7">15K/1%</text>
<text x="152.9" y="35.2">22uF/6.3V</text>
<text x="154.7" y="33.4">C45</text>
<text x="167.2" y="33.4">C46</text>
<text x="167.2" y="35.2">100nF</text>
<text x="131.6" y="40.6">R14</text>
<text x="131.6" y="42.3">10K/1%</text>
<text x="99.6" y="65.4">R36</text>
<text x="99.6" y="69">10K</text>
<text x="115.1" y="70.1">U7</text>
<text x="135.2" y="70.8">L2</text>
<text x="83.6" y="76.1">C303</text>
<text x="83.6" y="77.9">22uF</text>
<text x="90.7" y="76.1">C55</text>
<text x="90.7" y="77.9">100nF</text>
<text x="135.2" y="72.6">DFE252010P-2R2M=P2</text>
<text x="138.7" y="77.9">R16</text>
<text x="147.6" y="77.9">10K/1%</text>
<text x="192.1" y="74.3">R24</text>
<text x="201" y="74.3">2R/1%</text>
<text x="113.8" y="83.2">SY8089A</text>
<text x="142.3" y="83.2">C56</text>
<text x="147.6" y="83.2">22pF</text>
<text x="165.4" y="81.4">C57</text>
<text x="165.4" y="83.2">22uF/6.3V</text>
<text x="176.1" y="81.4">C304</text>
<text x="176.1" y="83.2">10uF</text>
<text x="186.7" y="81.4">C58</text>
<text x="186.7" y="83.2">100nF</text>
<text x="138.7" y="88.6">R18</text>
<text x="138.7" y="90.3">10K/1%</text>
<text x="122.7" y="113.5">C66</text>
<text x="128.1" y="113.5">100nF</text>
<text x="113.8" y="124.1">U25</text>
<text x="142.3" y="122.3">L5</text>
<text x="142.3" y="124.1">SWPA4030S2R2NT</text>
<text x="86.4" y="131.2">C348</text>
<text x="135.2" y="131.2">R452</text>
<text x="140.5" y="131.2">10K/1%</text>
<text x="179.6" y="129.5">C367</text>
<text x="188.5" y="129.5">C368</text>
<text x="86.4" y="133.3">22uF</text>
<text x="179.6" y="133">22uF/6.3V</text>
<text x="188.5" y="133">10uF</text>
<text x="120.9" y="140.1">SY8113B</text>
<text x="154" y="140.1">C60</text>
<text x="154" y="142.2">22pF</text>
<text x="138.7" y="152.6">R453</text>
<text x="152.9" y="152.6">R454</text>
<text x="138.7" y="156.1">12K/1%</text>
<text x="152.9" y="156.1">30K/1%</text>
<text x="170" y="161.5">R455</text>
<text x="144.4" y="166.8">Q5</text>
<text x="170" y="163.6">10K</text>
<text x="176.1" y="167.7">R456</text>
<text x="141.4" y="168.9">BSN20</text>
<text x="162.9" y="177.5">C67</text>
<text x="162.9" y="179.6">/NC</text>
<text x="176.1" y="175">0R</text>
</g>
<g font-size="1.6" fill="#004080">
<text x="112.9" y="29.2">GND</text>
<text x="112.9" y="25.6">IN</text>
<text x="119.9" y="27.4">LX</text>
<text x="112.9" y="32.7">EN</text>
<text x="119.8" y="30.9">FB</text>
<text x="114.7" y="77.2">GND</text>
<text x="114.7" y="73.6">IN</text>
<text x="121.7" y="75.4">LX</text>
<text x="114.7" y="80.7">EN</text>
<text x="121.6" y="79">FB</text>
<text x="114.7" y="127">IN</text>
<text x="119.9" y="127.6" transform="rotate(-90 119.9 127.6)">BS</text>
<text x="121.7" y="127">LX</text>
<text x="114.7" y="134.1">EN</text>
<text x="119.9" y="137.8" transform="rotate(-90 119.9 137.8)">GND</text>
<text x="121.6" y="134.1">FB</text>
</g>
<g font-size="1.6" fill="#f00">
<text x="58.7" y="46.8">[5]</text>
<text x="62.4" y="46.8">GPIOL9/PWR-DRAM</text>
<text x="52.3" y="94.8">[5,7]</text>
<text x="57.5" y="94.8">GPIOL8/PWR-STB</text>
<text x="159.9" y="133.7">VDD-CPUFB</text>
<text x="171.4" y="133.7">[6]</text>
<text x="48.8" y="151.7">[5,7]</text>
<text x="53.9" y="151.7">GPIOL8/PWR-STB</text>
<text x="189.6" y="171.2">GPIOL6/CPUX-VSET</text>
<text x="206.8" y="171.2">[5]</text>
</g>
<g font-size="1.3">
<text x="30.8" y="1.3">5</text>
<text x="88.9" y="1.3">4</text>
<text x="146.9" y="1.3">3</text>
<text x="205" y="1.3">2</text>
<text x="263.1" y="1.3">1</text>
<text x=".5" y="28.4">D</text>
<text x="292.6" y="28.4">D</text>
<text x=".5" y="79.5">C</text>
<text x="292.6" y="79.5">C</text>
<text x=".5" y="130.6">B</text>
<text x="292.6" y="130.6">B</text>
<text x=".5" y="181.7">A</text>
<text x="292.6" y="181.7">A</text>
<text x="30.8" y="207.4">5</text>
<text x="88.9" y="207.4">4</text>
<text x="146.9" y="207.4">3</text>
<text x="205" y="207.4">2</text>
<text x="263.1" y="207.4">1</text>
</g>
</svg>
